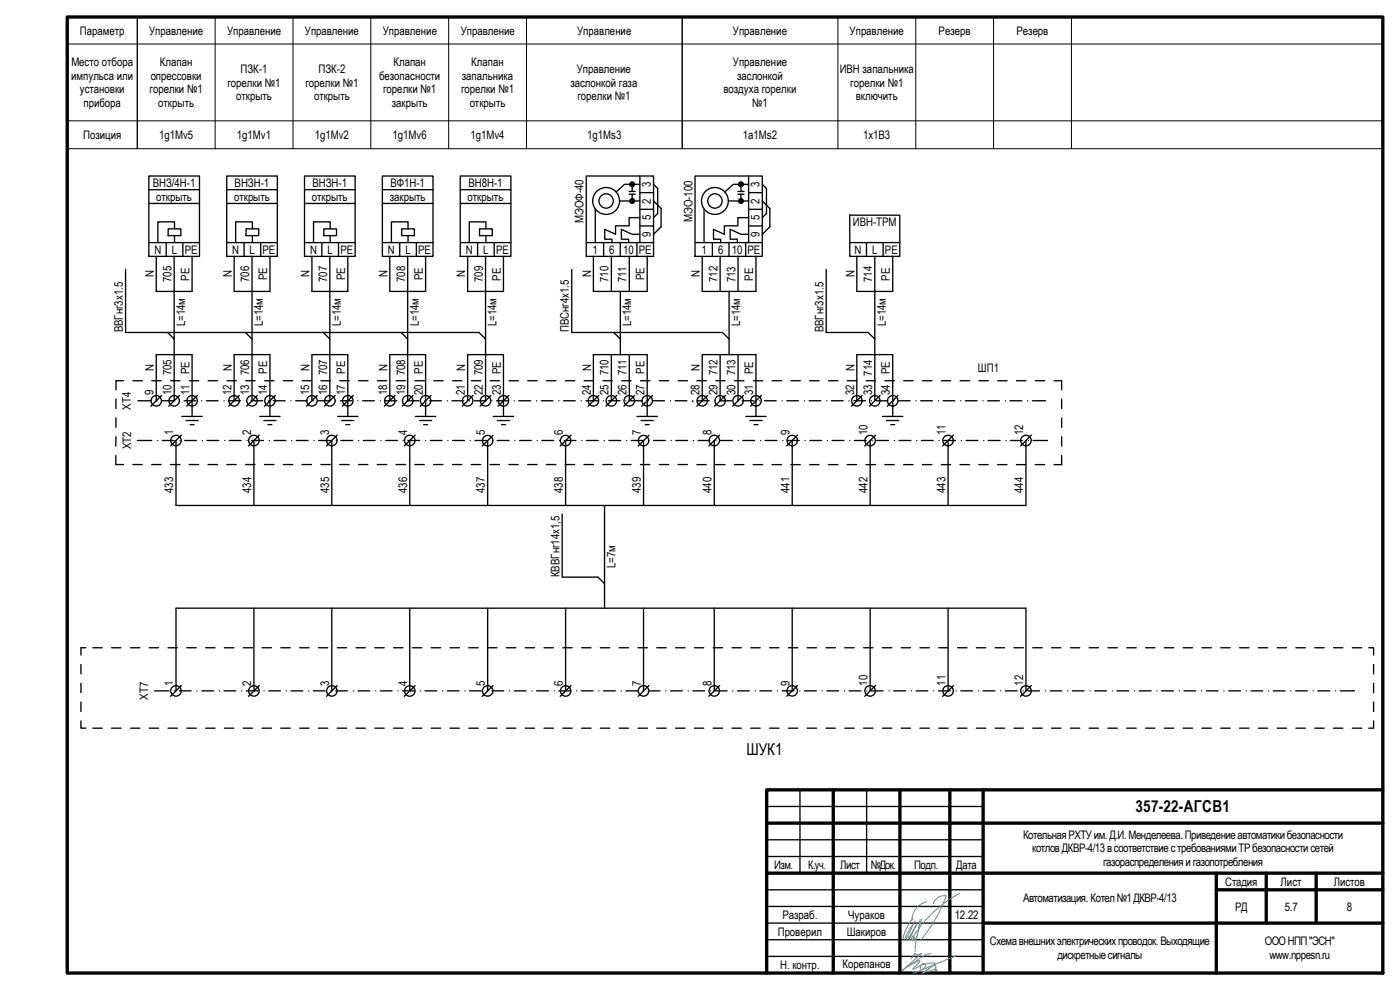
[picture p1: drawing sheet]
<svg xmlns="http://www.w3.org/2000/svg" width="420mm" height="297mm" viewBox="0 0 420 297" stroke-linecap="round" stroke-linejoin="round" font-family="sans-serif">
<g fill="none" stroke="#000" stroke-width=".4">
<path d="M44.7 56.9h15.2M44.7 52.8h15.2v24.1h-15.2zM68 52.8h15.2v24.1h-15.2zM68 56.9h15.2M91.4 52.8h15.2v24.1h-15.2zM91.4 56.9h15.2M114.8 52.8h15.2v24.1h-15.2zM114.8 56.9h15.2M138.1 52.8h15.2v24.1h-15.2zM138.1 56.9h15.2M175.9 52.8h20.2v24.1h-20.2zM188.8 57.4h1.8"/>
<path d="M188.8 58.3h1.8M189.7 55.9v1.5M189.7 58.3v1.5M192 55.3h-4.6l-2.5 2.3M192 52.8v20M192 57.8h4.1M196.1 55.3l1.3 1.3v7.5l-1.3 1.2M208.6 52.8h20.2v24.1h-20.2zM221.5 57.4h1.8M221.5 58.3h1.8M222.4 55.9v1.5M222.4 58.3v1.5"/>
<path d="M224.7 55.3h-4.6l-2.6 2.3M224.7 57.8h4.1M224.7 52.8v20M228.8 55.3l1.2 1.3v7.5l-1.2 1.2M44.7 61h15.2M44.9 72.8h15M46.9 76.9v10.5h10.7v-10.5M49.9 72.8v4.1M50.5 68.7h3.8v2h-3.8zM52.3 76.9v43.3M52.4 70.7v2.1M52.4 68.7v-2.1h-5v6.2"/>
<path d="M54.9 72.8v4.1M68 61h15.2M68.2 72.8h15M70.3 76.9v10.5h10.7v-10.5M73.2 72.8v4.1M73.8 68.7h3.8v2h-3.8zM75.6 76.9v43.3M75.7 68.7v-2.1h-5v6.2M75.7 70.7v2.1M78.2 72.8v4.1M91.4 61h15.2M91.6 72.8h15"/>
<path d="M93.6 76.9v10.5h10.8v-10.5M96.6 72.8v4.1M97.2 68.7h3.8v2h-3.8zM99 76.9v43.3h-3.6M99.1 68.7v-2.1h-5v6.2M99.1 70.7v2.1M101.6 72.8v4.1M114.8 61h15.2M115 72.8h15M117 76.9v10.5h10.7v-10.5M120 72.8v4.1M120.6 68.7h3.8v2h-3.8z"/>
<path d="M122.4 76.9v43.3M122.5 68.7v-2.1h-5v6.2M122.5 70.7v2.1M125 72.8v4.1M138.1 61h15.2M138.3 72.8h15M140.3 76.9v10.5h10.8v-10.5M143.3 72.8v4.1M143.9 68.7h3.8v2h-3.8zM145.7 76.9v43.3M145.8 68.7v-2.1h-5v6.2M145.8 70.7v2.1"/>
<path d="M148.3 72.8v4.1M176.2 72.8h19.9M178.1 76.9v10.5h16.1v-10.5M178.7 62.7v10.1M181.2 72.8v4.1M183.5 76.9v10.5M185.9 60.3h6.1M186.1 72.8v4.1M188.9 76.9v10.5M191.1 72.8v4.1M192 65.3h-3.2v2.5h-4.1v2.5l-3.2-1.5v3h2.2v1M192 70.3h-2.3l-3.2-1.5v3h2.1v1"/>
<path d="M192 62.8h4.1M192 67.8h4.1M196.1 60.3l2.3 2.2v5.6l-2.3 2.2M208.8 72.8h20M210.7 76.9v10.5h16.2v-10.5M211.3 62.7v10.1M213.8 72.8v4.1M216.1 76.9v10.5M218.6 60.3h6.1M218.8 72.8v4.1M221.5 76.9v10.5M223.8 72.8v4.1"/>
<path d="M224.7 65.3h-3.2v2.5h-4.1v2.5l-3.3-1.5v3h2.2v1M224.7 70.3h-2.3l-3.3-1.5v3h2.2v1M224.7 62.8h4.1M224.7 67.8h4.1M228.8 60.3l2.2 2.2v5.6l-2.2 2.2M255 64.6h15v12.3h-15zM255 72.8h15M257.1 76.9v10.5h10.8v-10.5M260 72.8v4.1M262.5 76.9v43.3M265 72.8v4.1M37.7 80.8v19h106.1l1.9 1.9"/>
<path d="M50.3 99.8l2 1.9M73.6 99.8l2 1.9M97 99.8l2 1.9M120.4 99.8l2 1.9M171.6 80.8v19h45.2l2 1.9M184.2 99.8l2 1.9M186.2 87.4v19M218.8 87.4v19M248 80.8v19h12.6l1.9 1.9M34.8 119.8v2.8M37.1 114.2h-2.3v2.7M39.9 114.2h2.8"/>
<path d="M45.5 114.2h2.9M48.5 118.6l-3.2 3.3M51.2 114.2h2.8M53.9 118.6l-3.3 3.3M56.8 114.2h2.9M59.3 118.6l-3.3 3.3M62.5 114.2h2.8M68.1 114.2h2.8M71.8 118.6l-3.2 3.3M73.8 114.2h2.8M77.2 118.6l-3.2 3.3M79.4 114.2h2.8"/>
<path d="M82.6 118.6l-3.2 3.3M85 114.2h2.9M90.7 114.2h2.8M95.2 118.6l-3.2 3.3M96.3 114.2h2.9M100.6 118.6l-3.2 3.3M102 114.2h2.8M106 118.6l-3.2 3.3M107.6 114.2h2.8M113.3 114.2h2.8M118.6 118.6l-3.3 3.3M118.9 114.2h2.8"/>
<path d="M124 118.6l-3.3 3.3M124.5 114.2h2.8M129.3 118.6l-3.2 3.3M130.2 114.2h2.8M135.8 114.2h2.8M141.5 114.2h2.8M142 118.6l-3.3 3.3M147.1 114.2h2.8M147.3 118.6l-3.2 3.3M152.7 118.6l-3.2 3.3M152.7 114.2h2.9M158.4 114.2h2.8"/>
<path d="M164 114.2h2.8M169.7 114.2h2.8M175.3 114.2h2.8M179.7 118.6l-3.2 3.3M180.9 114.2h2.9M183.5 106.4v13.8M185.1 118.6l-3.2 3.3M186.6 114.2h2.8M188.9 106.4v13.8M190.5 118.6l-3.3 3.3M192.2 114.2h2.9M195.8 118.6l-3.2 3.3"/>
<path d="M197.9 114.2h2.8M203.5 114.2h2.8M209.2 114.2h2.8M212.4 118.6l-3.3 3.3M214.8 114.2h2.8M216.1 106.4v13.8M217.7 118.6l-3.2 3.3M220.4 114.2h2.9M221.5 106.4v13.8M223.1 118.6l-3.2 3.3M226.1 114.2h2.8M228.5 118.6l-3.2 3.3"/>
<path d="M231.7 114.2h2.9M237.4 114.2h2.8M243 114.2h2.8M248.7 114.2h2.8M254.3 114.2h2.8M258.8 118.6l-3.3 3.3M259.9 114.2h2.9M264.1 118.6l-3.2 3.3M265.6 114.2h2.8M269.5 118.6l-3.2 3.3M271.2 114.2h2.8M276.9 114.2h2.8"/>
<path d="M282.5 114.2h2.8M288.2 114.2h2.8M293.8 114.2h2.8M299.4 114.2h2.8M305.1 114.2h2.8M310.7 114.2h2.8M316.3 114.2h2.3v2.7M318.6 119.8v2.8M34.8 136.7v2.7h2.3M34.8 125.4v2.8M34.8 131v2.9M39.9 139.4h2.8"/>
<path d="M41.2 132.2h4.4M41.4 120.2h4M45.5 139.4h2.8M46.9 120.2v-13.8h10.7v18.5M47.1 120.2h.1M47.3 132.2h.1M48.5 120.2h3.6M48.7 132.2h3.6M51.2 139.4h2.8M52.8 132.2v19.5h255.1v-19.5M53.8 120.2h.1M54 132.2h.1"/>
<path d="M54.4 130.6l-3.2 3.2M54.6 124.9h6.1M55.2 120.2h3.6M55.4 132.2h3.6M55.8 126.2h3.7M56.8 139.4h2.8M57.1 127.4h1.1M60.5 120.2h.1M60.7 132.2h.1M61.9 120.2h3.6M62.1 132.2h3.6M62.5 139.4h2.8"/>
<path d="M67.2 120.2h.1M67.4 132.2h.1M68.1 139.4h2.8M68.6 120.2h3.6M68.8 132.2h3.6M70.3 120.2v-13.8h10.7v18.5M73.7 139.4h2.8M73.9 120.2h.1M74.1 132.2h.1M75.3 120.2h3.6M75.5 132.2h3.6M76.2 132.2v19.5"/>
<path d="M77.8 130.6l-3.2 3.2M78 124.9h6.1M79.2 126.2h3.6M79.4 139.4h2.8M80.4 127.4h1.2M80.6 120.2h.1M80.8 132.2h.1M82 120.2h3.6M82.2 132.2h3.6M85 139.4h2.8M87.3 120.2h.1M87.5 132.2h.1"/>
<path d="M88.7 120.2h3.6M88.9 132.2h3.6M90.6 139.4h2.9M93.6 120.2v-13.8h10.8v18.5M94 120.2h.1M94.2 132.2h.1M95.6 132.2h3.6M96.3 139.4h2.8M99.6 132.2v19.5M100.7 120.2h.1M100.9 132.2h.1M101.2 130.6l-3.2 3.2"/>
<path d="M101.3 124.9h6.1M101.9 139.4h2.9M102.1 120.2h3.6M102.4 132.2h3.5M102.6 126.2h3.6M103.8 127.4h1.2M107.4 120.2h.1M107.6 139.4h2.8M107.6 132.2h.1M108.8 120.2h3.6M109 132.2h3.6M113.2 139.4h2.8"/>
<path d="M114.1 120.2h.1M114.3 132.2h.1M115.5 120.2h3.6M115.7 132.2h3.6M117 120.2v-13.8h10.7v18.5M118.9 139.4h2.8M120.8 120.2h.1M121 132.2h.1M122.2 120.2h3.6M122.4 132.2h3.6M123 132.2v19.5M124.5 139.4h2.8"/>
<path d="M124.6 130.6l-3.3 3.2M124.7 124.9h6.1M125.9 126.2h3.6M127.2 127.4h1.1M127.5 120.2h.1M127.7 132.2h.1M128.9 120.2h3.6M129.1 132.2h3.6M130.1 139.4h2.9M134.2 120.2h.1M134.4 132.2h.1M135.6 120.2h3.6"/>
<path d="M135.8 139.4h2.8M135.8 132.2h3.6M140.3 120.2v-13.8h10.8v18.5M140.9 120.2h.1M141.1 132.2h.1M141.4 139.4h2.8M142.3 120.2h3.6M142.5 132.2h3.6M146.4 132.2v19.5M147.1 139.4h2.8M147.6 120.2h.1M147.8 132.2h.1"/>
<path d="M148 130.6l-3.3 3.2M148 124.9h6.1M149 120.2h3.6M149.2 132.2h3.6M149.3 126.2h3.6M150.5 127.4h1.2M152.7 139.4h2.8M154.3 120.2h.1M154.5 132.2h.1M155.7 120.2h3.6M155.9 132.2h3.6M158.4 139.4h2.8"/>
<path d="M161 120.2h.1M161.2 132.2h.1M162.4 120.2h3.6M162.6 132.2h3.6M164 139.4h2.8M167.7 120.2h.1M167.9 132.2h.1M169.1 120.2h3.6M169.3 132.2h3.6M169.6 139.4h2.9M169.7 132.2v19.5M171.4 130.6l-3.3 3.2"/>
<path d="M174.4 120.2h.1M174.6 132.2h.1M175.3 139.4h2.8M175.8 120.2h3.6M176 132.2h3.6M178.1 120.2v-13.8h16.1v18.5M180.9 139.4h2.8M181.1 120.2h.1M181.3 132.2h.1M182.5 120.2h3.6M182.7 132.2h3.6M186.6 139.4h2.8"/>
<path d="M187.8 120.2h.1M188 132.2h.1M189.2 120.2h3.6M189.4 132.2h3.6M191.2 124.9h6.1M192.2 139.4h2.8M192.4 126.2h3.7M193.1 132.2v19.5M193.6 127.4h1.2M194.5 120.2h.1M194.7 132.2h.1M194.7 130.6l-3.2 3.2"/>
<path d="M195.9 120.2h3.6M196.1 132.2h3.6M197.9 139.4h2.8M201.2 120.2h.1M201.4 132.2h.1M202.6 120.2h3.6M202.8 132.2h3.6M203.5 139.4h2.8M208.1 132.2h.1M209.1 139.4h2.9M209.3 120.2h3.6M209.5 132.2h3.6"/>
<path d="M210.7 120.2v-13.8h16.2v18.5M214.4 132.2v19.5M214.6 120.2h.1M214.8 139.4h2.8M214.8 132.2h.1M216 130.6l-3.3 3.2M216 120.2h3.6M216.2 132.2h3.6M220.4 139.4h2.8M221.3 120.2h.1M221.5 132.2h.1M222.7 120.2h3.6"/>
<path d="M222.9 132.2h3.6M223.8 124.9h6.1M225.1 126.2h3.6M226 139.4h2.9M226.3 127.4h1.2M228 120.2h.1M228.2 132.2h.1M229.4 120.2h3.5M229.6 132.2h3.6M231.7 139.4h2.8M234.7 120.2h.1M234.9 132.2h.1"/>
<path d="M236.1 120.2h3.6M236.3 132.2h3.5M237.3 139.4h2.9M237.8 132.2v19.5M239.4 130.6l-3.3 3.2M241.4 120.2h.1M241.6 132.2h.1M242.8 120.2h3.5M243 139.4h2.8M243 132.2h3.6M248.1 120.2h.1M248.3 132.2h.1"/>
<path d="M248.6 139.4h2.8M249.5 120.2h3.6M249.7 132.2h3.5M254.3 139.4h2.8M254.8 120.2h.1M255 132.2h.1M256.2 120.2h3.5M256.4 132.2h3.6M257.1 120.2v-13.8h10.8v18.5M259.9 139.4h2.8M261.1 132.2v19.5M261.5 120.2h.1"/>
<path d="M261.7 132.2h.1M262.8 130.6l-3.3 3.2M262.9 120.2h3.6M263.1 132.2h3.5M264.9 124.9h6.1M265.5 139.4h2.9M266.1 126.2h3.6M267.3 127.4h1.2M268.2 120.2h.1M268.4 132.2h.1M269.6 120.2h3.5M269.8 132.2h3.6"/>
<path d="M271.2 139.4h2.8M274.9 120.2h.1M275.1 132.2h.1M276.3 120.2h3.6M276.5 132.2h3.6M276.8 139.4h2.8M281.6 120.2h.1M281.8 132.2h.1M282.5 139.4h2.8M283 120.2h3.5M283.2 132.2h3.6M284.5 132.2v19.5"/>
<path d="M286.1 130.6l-3.2 3.2M288.1 139.4h2.8M288.3 120.2h.1M288.5 132.2h.1M289.7 120.2h3.6M289.9 132.2h3.6M293.8 139.4h2.8M295 120.2h.1M295.2 132.2h.1M296.4 120.2h3.5M296.6 132.2h3.6M299.4 139.4h2.8"/>
<path d="M301.7 120.2h.1M301.9 132.2h.1M303.1 120.2h3.6M303.3 132.2h3.6M305 139.4h2.9M308.4 120.2h.1M308.6 132.2h.1M309.5 130.6l-3.2 3.2M309.8 120.2h4M310 132.2h4.4M310.7 139.4h2.8M318.6 125.4v2.8"/>
<path d="M318.6 131v2.9M318.6 136.7v2.7h-2.3M168.7 154.2v19h10.8l1.9 1.9M181.4 151.7v30.8M24.3 199.4v2.8M25.7 194.4h-1.4v2.2M27.9 194.4h2.8M33.5 194.4h2.8M39.1 194.4h2.9M44.8 194.4h2.8M50.4 194.4h2.8M56.1 194.4h2.8"/>
<path d="M61.7 194.4h2.8M67.3 194.4h2.9M73 194.4h2.8M76.2 182.5v24.8M78.6 194.4h2.9M84.3 194.4h2.8M89.9 194.4h2.8M95.6 194.4h2.8M99.6 182.5v24.8M101.2 194.4h2.8M106.8 194.4h2.9M112.5 194.4h2.8"/>
<path d="M118.1 194.4h2.8M123 182.5v24.8M123.8 194.4h2.8M129.4 194.4h2.8M135.1 194.4h2.8M140.7 194.4h2.8M146.3 194.4h2.9M146.4 182.5v24.8M152 194.4h2.8M157.6 194.4h2.8M163.3 194.4h2.8M168.9 194.4h2.8"/>
<path d="M169.7 182.5v24.8M174.6 194.4h2.8M180.2 194.4h2.8M185.8 194.4h2.8M191.5 194.4h2.8M193.1 182.5v24.8M197.1 194.4h2.8M202.7 194.4h2.9M208.4 194.4h2.8M214 194.4h2.9M214.4 182.5v24.8M219.7 194.4h2.8"/>
<path d="M225.3 194.4h2.8M231 194.4h2.8M236.6 194.4h2.8M237.8 182.5v24.8M242.2 194.4h2.9M247.9 194.4h2.8M253.5 194.4h2.8M259.2 194.4h2.8M261.1 182.5v24.8M264.8 194.4h2.8M270.5 194.4h2.8M276.1 194.4h2.8"/>
<path d="M281.7 194.4h2.9M284.5 182.5v24.8M287.4 194.4h2.8M293 194.4h2.8M298.7 194.4h2.8M304.3 194.4h2.8M310 194.4h2.8M315.6 194.4h2.8M321.2 194.4h2.9M326.9 194.4h2.8M332.5 194.4h2.8M338.1 194.4h2.9"/>
<path d="M343.8 194.4h2.8M349.4 194.4h2.9M355.1 194.4h2.8M360.7 194.4h2.8M366.4 194.4h2.8M372 194.4h2.8M377.6 194.4h2.9M383.3 194.4h2.8M388.9 194.4h2.8M394.6 194.4h2.8M400.2 194.4h2.8M405.9 194.4h2.8"/>
<path d="M410.8 194.4h1.4v2.2M412.2 199.4v2.8M24.3 216.3v2.2h1.4M24.3 205v2.8M24.3 210.7v2.8M27.9 218.5h2.8M33.5 218.5h2.8M39.1 218.5h2.9M44.8 218.5h2.8M46.4 207.3h4.3M50.4 218.5h2.8M52.4 207.3h.1"/>
<path d="M52.8 207.3v-24.8h255.1v24.8M53.9 207.3h3.5M54.4 205.7l-3.2 3.2M56.1 218.5h2.8M59.1 207.3h.1M60.5 207.3h3.6M61.7 218.5h2.8M65.8 207.3h.1M67.3 207.3h3.5M67.3 218.5h2.9M72.5 207.3h.1M73 218.5h2.8"/>
<path d="M73.9 207.3h3.6M77.8 205.7l-3.2 3.2M78.6 218.5h2.9M79.2 207.3h.1M80.7 207.3h3.5M84.3 218.5h2.8M85.9 207.3h.1M87.3 207.3h3.6M89.9 218.5h2.8M92.6 207.3h.1M94.1 207.3h3.5M95.6 218.5h2.8"/>
<path d="M99.3 207.3h.1M100.7 207.3h3.6M101.2 205.7l-3.2 3.2M101.2 218.5h2.8M106 207.3h.1M106.8 218.5h2.9M107.5 207.3h3.5M112.5 218.5h2.8M112.7 207.3h.1M114.1 207.3h3.6M118.1 218.5h2.8M119.4 207.3h.1"/>
<path d="M120.9 207.3h3.5M123.8 218.5h2.8M124.6 205.7l-3.3 3.2M126.1 207.3h.1M127.5 207.3h3.6M129.4 218.5h2.8M132.8 207.3h.1M134.2 207.3h3.6M135.1 218.5h2.8M139.5 207.3h.1M140.7 218.5h2.8M140.9 207.3h3.6"/>
<path d="M146.2 207.3h.1M146.3 218.5h2.9M147.6 207.3h3.6M148 205.7l-3.3 3.2M152 218.5h2.8M152.9 207.3h.1M154.4 207.3h3.5M157.6 218.5h2.8M159.6 207.3h.1M161 207.3h3.6M163.3 218.5h2.8M166.3 207.3h.1"/>
<path d="M167.8 207.3h3.5M168.9 218.5h2.8M171.4 205.7l-3.3 3.2M173 207.3h.1M174.4 207.3h3.6M174.6 218.5h2.8M179.7 207.3h.1M180.2 218.5h2.8M181.2 207.3h3.5M185.8 218.5h2.8M186.4 207.3h.1M187.8 207.3h3.6"/>
<path d="M191.5 218.5h2.8M193.1 207.3h.1M194.6 207.3h3.5M194.7 205.7l-3.2 3.2M197.1 218.5h2.8M199.8 207.3h.1M201.2 207.3h3.6M202.7 218.5h2.9M206.5 207.3h.1M208 207.3h3.5M208.4 218.5h2.8M213.2 207.3h.1"/>
<path d="M214 218.5h2.9M214.6 207.3h3.6M216 205.7l-3.3 3.2M219.7 218.5h2.8M219.9 207.3h.1M221.3 207.3h3.6M225.3 218.5h2.8M226.6 207.3h.1M228 207.3h3.6M231 218.5h2.8M233.3 207.3h.1M234.7 207.3h3.6"/>
<path d="M236.6 218.5h2.8M239.4 205.7l-3.3 3.2M240 207.3h.1M241.4 207.3h3.6M242.2 218.5h2.9M246.7 207.3h.1M247.9 218.5h2.8M248.1 207.3h3.6M253.4 207.3h.1M253.5 218.5h2.8M254.8 207.3h3.6M259.2 218.5h2.8"/>
<path d="M260.1 207.3h.1M261.5 207.3h3.6M262.8 205.7l-3.3 3.2M264.8 218.5h2.8M266.8 207.3h.1M268.2 207.3h3.6M270.5 218.5h2.8M273.5 207.3h.1M274.9 207.3h3.6M276.1 218.5h2.8M280.2 207.3h.1M281.6 207.3h3.6"/>
<path d="M281.7 218.5h2.9M286.1 205.7l-3.2 3.2M286.9 207.3h.1M287.4 218.5h2.8M288.3 207.3h3.6M293 218.5h2.8M293.6 207.3h.1M295 207.3h3.6M298.7 218.5h2.8M300.3 207.3h.1M301.7 207.3h3.6M304.3 218.5h2.8"/>
<path d="M307 207.3h.1M308.4 207.3h3.6M309.5 205.7l-3.2 3.2M310 218.5h2.8M313.7 207.3h.1M315.1 207.3h3.6M315.6 218.5h2.8M320.4 207.3h.1M321.2 218.5h2.9M321.8 207.3h3.6M326.9 218.5h2.8M327.1 207.3h.1"/>
<path d="M328.5 207.3h3.6M332.5 218.5h2.8M333.8 207.3h.1M335.2 207.3h3.6M338.1 218.5h2.9M340.5 207.3h.1M341.9 207.3h3.6M343.8 218.5h2.8M347.2 207.3h.1M348.6 207.3h3.6M349.4 218.5h2.9M353.9 207.3h.1"/>
<path d="M355.1 218.5h2.8M355.3 207.3h3.6M360.6 207.3h.1M360.7 218.5h2.8M362 207.3h3.6M366.4 218.5h2.8M367.3 207.3h.1M368.7 207.3h3.6M372 218.5h2.8M374 207.3h.1M375.4 207.3h3.6M377.6 218.5h2.9"/>
<path d="M380.7 207.3h.1M382.1 207.3h3.6M383.3 218.5h2.8M387.4 207.3h.1M388.8 207.3h3.6M388.9 218.5h2.8M394.1 207.3h.1M394.6 218.5h2.8M395.5 207.3h3.6M400.2 218.5h2.8M400.8 207.3h.1M402.2 207.3h4.3"/>
<path d="M405.9 218.5h2.8M412.2 216.3v2.2h-1.4M412.2 205v2.8M412.2 210.7v2.8M240.1 237v25M250.1 237v55M260.1 237v25M270.1 237v55M285.1 237v55M295.1 237v55M415 237h-184.9v55M230.1 247h184.9"/>
<path d="M230.1 242h65M230.1 252h65M230.1 257h65M230.1 262h184.9M230.1 267h65M230.1 272h65M365 262v30M365 267h50M380 262v15M395 262v15M415 277h-184.9M230.1 287h65"/>
<path d="M230.1 282h65"/>
<circle cx="181.9" cy="60.3" r="2.15"/>
<circle cx="181.9" cy="60.3" r="4"/>
<circle cx="214.6" cy="60.3" r="4"/>
<circle cx="214.6" cy="60.3" r="2.16"/>
<circle cx="46.9" cy="120.3" r="1.57"/>
<circle cx="52.3" cy="120.3" r="1.57"/>
<circle cx="52.8" cy="132.2" r="1.57"/>
<circle cx="57.6" cy="120.3" r="1.57"/>
<circle cx="70.3" cy="120.3" r="1.57"/>
<circle cx="75.6" cy="120.3" r="1.57"/>
<circle cx="76.2" cy="132.2" r="1.58"/>
<circle cx="81" cy="120.3" r="1.57"/>
<circle cx="93.6" cy="120.3" r="1.58"/>
<circle cx="99" cy="120.3" r="1.58"/>
<circle cx="99.6" cy="132.2" r="1.58"/>
<circle cx="104.4" cy="120.3" r="1.57"/>
<circle cx="117" cy="120.3" r="1.57"/>
<circle cx="122.4" cy="120.3" r="1.58"/>
<circle cx="123" cy="132.2" r="1.58"/>
<circle cx="127.7" cy="120.3" r="1.58"/>
<circle cx="140.3" cy="120.3" r="1.57"/>
<circle cx="145.7" cy="120.3" r="1.57"/>
<circle cx="146.3" cy="132.2" r="1.57"/>
<circle cx="151.1" cy="120.3" r="1.57"/>
<circle cx="169.7" cy="132.2" r="1.57"/>
<circle cx="178.1" cy="120.3" r="1.58"/>
<circle cx="183.5" cy="120.3" r="1.57"/>
<circle cx="188.9" cy="120.3" r="1.57"/>
<circle cx="193.1" cy="132.2" r="1.57"/>
<circle cx="194.2" cy="120.3" r="1.57"/>
<circle cx="210.7" cy="120.3" r="1.57"/>
<circle cx="214.4" cy="132.2" r="1.57"/>
<circle cx="216.1" cy="120.3" r="1.57"/>
<circle cx="221.5" cy="120.3" r="1.58"/>
<circle cx="226.9" cy="120.3" r="1.58"/>
<circle cx="237.7" cy="132.2" r="1.57"/>
<circle cx="257.2" cy="120.3" r="1.58"/>
<circle cx="261.1" cy="132.2" r="1.57"/>
<circle cx="262.5" cy="120.3" r="1.57"/>
<circle cx="267.9" cy="120.3" r="1.57"/>
<circle cx="284.5" cy="132.2" r="1.57"/>
<circle cx="307.9" cy="132.2" r="1.58"/>
<circle cx="52.8" cy="207.3" r="1.57"/>
<circle cx="76.2" cy="207.3" r="1.57"/>
<circle cx="99.6" cy="207.3" r="1.57"/>
<circle cx="123" cy="207.3" r="1.58"/>
<circle cx="146.4" cy="207.3" r="1.57"/>
<circle cx="169.7" cy="207.3" r="1.57"/>
<circle cx="193.1" cy="207.3" r="1.57"/>
<circle cx="214.4" cy="207.3" r="1.57"/>
<circle cx="237.7" cy="207.3" r="1.57"/>
<circle cx="261.1" cy="207.3" r="1.57"/>
<circle cx="284.5" cy="207.3" r="1.57"/>
<circle cx="307.9" cy="207.3" r="1.57"/>
</g>
<g fill="none" stroke="#000" stroke-width=".3">
<path d="M20.2 13.2h394.8M41.2 5.1v39.5M64.6 5.1v39.5M87.9 5.1v39.5M111.3 5.1v39.5M134.7 5.1v39.5M158 5.1v39.5M204.7 5.1v39.5M251.5 5.1v39.5M274.8 5.1v39.5M298.2 5.1v39.5M321.6 5.1v39.5"/>
<path d="M20.2 36.3h394.8M20.2 44.6h394.8"/>
</g>
<g fill="none" stroke="#3dad99" stroke-width=".3">
<path d="M274 275.5a13 13 0 0 0-3 6.4M274.2 277.2a15 15 0 0 0-2.7 4.8M274.6 276.3l-2.7 5.6M275.6 279.6l-.7 2.9-.3 3M276.1 275.9l-.5 3.7M276.5 275.8l-.9 3.8M278.2 270.6a5.6 5.6 0 0 0-4.5 5.5M280.1 271.1a3.5 3.5 0 0 1 3.9-2.3 42.7 42.7 0 0 1-7.7 13.2M288 268a38.6 38.6 0 0 0-13.8 12.8M271.9 290.3l4-2.1 .1 .4-2 2.2h.3l2.1-1.3-.2 1 .1 .3 .3 .1 .8-.5a.66 .66 0 0 0 .4-1 .66 .66 0 0 0-1.1 0l3.4-.5h.5v.3l-3.7 2.8M272.2 281l.5 .1 .2 .6M272.9 281.9l2.3-4.7-2.8 4.8"/>
<path d="M273.6 281.6l-.2 .4M274 280.8a.64 .64 0 0 1 .2 .7 .64 .64 0 0 1-.6 .4zM274.1 281.6l-.7 .4M274.3 281l-.1 1.1M275.3 280.4l-.7 1.7M277 292l3.2-2.3a.46 .46 0 0 1 .5 0 .46 .46 0 0 1 .2 .6l-.3 .6 .3 .4a.26 .26 0 0 0 .3-.3 .26 .26 0 0 0-.4-.2l-4 1.2M279.3 286.2l-1.9 .5-6.5 4.4 5.7-5.1a1.59 1.59 0 0 1-2 .1l-1.2 1.6M287 286.8l-12.8 5.2"/>
</g>
<g fill="none" stroke="#000" stroke-width="1">
<path d="M20.2 5.1h394.8v286.9h-394.8zM250.1 237v55M270.1 237v55M285.1 237v55M295.1 237v55M415 237h-184.9v55M230.1 247h184.9M230.1 262h184.9M295.1 277h119.9M365 262v30M365 267h50M380 262v15"/>
<path d="M395 262v15"/>
</g>
<circle cx="207.9" cy="120.2" r=".2" fill="#000"/>
<g fill="none" stroke="#000" stroke-width=".8">
<circle cx="189.7" cy="55.3" r=".52"/>
<circle cx="222.4" cy="55.3" r=".52"/>
<circle cx="189.7" cy="60.3" r=".52"/>
<circle cx="222.4" cy="60.3" r=".53"/>
</g>
<g font-size="4.9">
<text x="224" y="226.4">ШУК1</text>
<text x="340.8" y="243.7">357-22-АГСВ1</text>
</g>
<g font-size="3.5">
<text x="24" y="10.4">Параметр</text>
<text x="44.8" y="10.4">Управление</text>
<text x="68.1" y="10.4">Управление</text>
<text x="91.5" y="10.4">Управление</text>
<text x="114.9" y="10.4">Управление</text>
<text x="138.3" y="10.4">Управление</text>
<text x="173.2" y="10.4">Управление</text>
<text x="220" y="10.4">Управление</text>
<text x="255" y="10.4">Управление</text>
<text x="281.7" y="10.4">Резерв</text>
<text x="305.1" y="10.4">Резерв</text>
<text x="21.4" y="23.9">импульса или</text>
<text x="21.4" y="19.8">Место отбора</text>
<text x="45.2" y="23.9">опрессовки</text>
<text x="48" y="19.8">Клапан</text>
<text x="72.2" y="21.9">ПЗК-1</text>
<text x="95.6" y="21.9">ПЗК-2</text>
<text x="113.8" y="23.9">безопасности</text>
<text x="118.1" y="19.8">Клапан</text>
<text x="138.6" y="23.9">запальника</text>
<text x="141.4" y="19.8">Клапан</text>
<text x="173.1" y="21.9">Управление</text>
<text x="220" y="19.8">Управление</text>
<text x="221.2" y="23.9">заслонкой</text>
<text x="252" y="21.9">ИВН запальника</text>
<text x="24" y="28">установки</text>
<text x="44.9" y="28">горелки №1</text>
<text x="68.3" y="26">горелки №1</text>
<text x="91.6" y="26">горелки №1</text>
<text x="115" y="28">горелки №1</text>
<text x="138.4" y="28">горелки №1</text>
<text x="171.2" y="26">заслонкой газа</text>
<text x="217.1" y="28">воздуха горелки</text>
<text x="255.2" y="26">горелки №1</text>
<text x="25.1" y="32.2">прибора</text>
<text x="47.5" y="32.2">открыть</text>
<text x="70.9" y="30.1">открыть</text>
<text x="94.2" y="30.1">открыть</text>
<text x="117.6" y="32.2">закрыть</text>
<text x="141" y="32.2">открыть</text>
<text x="173.3" y="30.1">горелки №1</text>
<text x="225.7" y="32.2">№1</text>
<text x="256.8" y="30.1">включить</text>
<text x="24.9" y="41.7">Позиция</text>
<text x="47.7" y="41.7">1g1Mv5</text>
<text x="71.1" y="41.7">1g1Mv1</text>
<text x="94.5" y="41.7">1g1Mv2</text>
<text x="117.8" y="41.7">1g1Mv6</text>
<text x="141.2" y="41.7">1g1Mv4</text>
<text x="176.2" y="41.7">1g1Ms3</text>
<text x="223" y="41.7">1a1Ms2</text>
<text x="259" y="41.7">1x1B3</text>
<text x="45.9" y="56.1">ВНЗ/4Н-1</text>
<text x="70.4" y="56.1">ВНЗН-1</text>
<text x="93.8" y="56.1">ВНЗН-1</text>
<text x="117.2" y="56.1">ВФ1Н-1</text>
<text x="140.6" y="56.1">ВН8Н-1</text>
<text x="195.3" y="56.1" transform="rotate(-90 195.3 56.1)">3</text>
<text x="228" y="56.1" transform="rotate(-90 228 56.1)">3</text>
<text x="46.9" y="60.2">открыть</text>
<text x="70.2" y="60.2">открыть</text>
<text x="93.6" y="60.2">открыть</text>
<text x="117" y="60.2">закрыть</text>
<text x="140.3" y="60.2">открыть</text>
<text x="195.3" y="61.1" transform="rotate(-90 195.3 61.1)">2</text>
<text x="228" y="61.1" transform="rotate(-90 228 61.1)">2</text>
<text x="175.1" y="67" transform="rotate(-90 175.1 67)">МЭОФ-40</text>
<text x="195.3" y="71.1" transform="rotate(-90 195.3 71.1)">9</text>
<text x="195.3" y="66.1" transform="rotate(-90 195.3 66.1)">5</text>
<text x="207.8" y="66.7" transform="rotate(-90 207.8 66.7)">МЭО-100</text>
<text x="228" y="71.1" transform="rotate(-90 228 71.1)">9</text>
<text x="228" y="66.1" transform="rotate(-90 228 66.1)">5</text>
<text x="256" y="67.9">ИВН-ТРМ</text>
<text x="46.3" y="76.1">N</text>
<text x="51.6" y="76.1">L PE</text>
<text x="69.7" y="76.1">N</text>
<text x="74.9" y="76.1">L PE</text>
<text x="93" y="76.1">N</text>
<text x="98.3" y="76.1">L PE</text>
<text x="116.4" y="76.1">N</text>
<text x="121.7" y="76.1">L PE</text>
<text x="139.8" y="76.1">N</text>
<text x="145" y="76.1">L PE</text>
<text x="177.8" y="76.1">1</text>
<text x="182.8" y="76.1">6</text>
<text x="187" y="76.1">10 PE</text>
<text x="210.5" y="76.1">1</text>
<text x="215.5" y="76.1">6</text>
<text x="219.7" y="76.1">10 PE</text>
<text x="256.5" y="76.1">N</text>
<text x="261.7" y="76.1">L PE</text>
<text x="46.2" y="83.2" transform="rotate(-90 46.2 83.2)">N</text>
<text x="69.6" y="83.2" transform="rotate(-90 69.6 83.2)">N</text>
<text x="92.9" y="83.2" transform="rotate(-90 92.9 83.2)">N</text>
<text x="116.3" y="83.2" transform="rotate(-90 116.3 83.2)">N</text>
<text x="139.6" y="83.2" transform="rotate(-90 139.6 83.2)">N</text>
<text x="177.4" y="83.2" transform="rotate(-90 177.4 83.2)">N</text>
<text x="210" y="83.2" transform="rotate(-90 210 83.2)">N</text>
<text x="256.5" y="83.2" transform="rotate(-90 256.5 83.2)">N</text>
<text x="51.4" y="84.6" transform="rotate(-90 51.4 84.6)">705</text>
<text x="56.8" y="84.2" transform="rotate(-90 56.8 84.2)">PE</text>
<text x="74.8" y="84.6" transform="rotate(-90 74.8 84.6)">706</text>
<text x="80.2" y="84.1" transform="rotate(-90 80.2 84.1)">PE</text>
<text x="98.2" y="84.6" transform="rotate(-90 98.2 84.6)">707</text>
<text x="103.6" y="84.1" transform="rotate(-90 103.6 84.1)">PE</text>
<text x="121.5" y="84.6" transform="rotate(-90 121.5 84.6)">708</text>
<text x="126.9" y="84.1" transform="rotate(-90 126.9 84.1)">PE</text>
<text x="144.9" y="84.6" transform="rotate(-90 144.9 84.6)">709</text>
<text x="150.3" y="84.2" transform="rotate(-90 150.3 84.2)">PE</text>
<text x="182.7" y="84.6" transform="rotate(-90 182.7 84.6)">710</text>
<text x="188" y="84.6" transform="rotate(-90 188 84.6)">711</text>
<text x="193.4" y="84.1" transform="rotate(-90 193.4 84.1)">PE</text>
<text x="215.3" y="84.6" transform="rotate(-90 215.3 84.6)">712</text>
<text x="220.7" y="84.6" transform="rotate(-90 220.7 84.6)">713</text>
<text x="226.1" y="84.2" transform="rotate(-90 226.1 84.2)">PE</text>
<text x="261.7" y="84.6" transform="rotate(-90 261.7 84.6)">714</text>
<text x="267.1" y="84.2" transform="rotate(-90 267.1 84.2)">PE</text>
<text x="36.9" y="99.7" transform="rotate(-90 36.9 99.7)">ВВГнг3х1.5</text>
<text x="55.6" y="97.9" transform="rotate(-90 55.6 97.9)">L=14м</text>
<text x="78.9" y="97.9" transform="rotate(-90 78.9 97.9)">L=14м</text>
<text x="102.3" y="97.9" transform="rotate(-90 102.3 97.9)">L=14м</text>
<text x="125.7" y="97.9" transform="rotate(-90 125.7 97.9)">L=14м</text>
<text x="149" y="97.9" transform="rotate(-90 149 97.9)">L=14м</text>
<text x="170.8" y="99.7" transform="rotate(-90 170.8 99.7)">ПВСнг4х1.5</text>
<text x="189.5" y="97.9" transform="rotate(-90 189.5 97.9)">L=14м</text>
<text x="222.1" y="97.9" transform="rotate(-90 222.1 97.9)">L=14м</text>
<text x="247.1" y="99.7" transform="rotate(-90 247.1 99.7)">ВВГнг3х1.5</text>
<text x="265.8" y="97.9" transform="rotate(-90 265.8 97.9)">L=14м</text>
<text x="46.2" y="111.3" transform="rotate(-90 46.2 111.3)">N</text>
<text x="51.4" y="112.6" transform="rotate(-90 51.4 112.6)">705</text>
<text x="56.8" y="112.2" transform="rotate(-90 56.8 112.2)">PE</text>
<text x="69.6" y="111.3" transform="rotate(-90 69.6 111.3)">N</text>
<text x="74.8" y="112.6" transform="rotate(-90 74.8 112.6)">706</text>
<text x="80.2" y="112.2" transform="rotate(-90 80.2 112.2)">PE</text>
<text x="92.9" y="111.3" transform="rotate(-90 92.9 111.3)">N</text>
<text x="98.2" y="112.6" transform="rotate(-90 98.2 112.6)">707</text>
<text x="103.6" y="112.2" transform="rotate(-90 103.6 112.2)">PE</text>
<text x="116.3" y="111.3" transform="rotate(-90 116.3 111.3)">N</text>
<text x="121.5" y="112.6" transform="rotate(-90 121.5 112.6)">708</text>
<text x="126.9" y="112.2" transform="rotate(-90 126.9 112.2)">PE</text>
<text x="139.6" y="111.3" transform="rotate(-90 139.6 111.3)">N</text>
<text x="144.9" y="112.6" transform="rotate(-90 144.9 112.6)">709</text>
<text x="150.3" y="112.2" transform="rotate(-90 150.3 112.2)">PE</text>
<text x="177.4" y="111.3" transform="rotate(-90 177.4 111.3)">N</text>
<text x="182.7" y="112.6" transform="rotate(-90 182.7 112.6)">710</text>
<text x="188" y="112.6" transform="rotate(-90 188 112.6)">711</text>
<text x="193.4" y="112.2" transform="rotate(-90 193.4 112.2)">PE</text>
<text x="210" y="111.3" transform="rotate(-90 210 111.3)">N</text>
<text x="215.3" y="112.6" transform="rotate(-90 215.3 112.6)">712</text>
<text x="220.7" y="112.6" transform="rotate(-90 220.7 112.6)">713</text>
<text x="226.1" y="112.2" transform="rotate(-90 226.1 112.2)">PE</text>
<text x="256.5" y="111.3" transform="rotate(-90 256.5 111.3)">N</text>
<text x="261.7" y="112.7" transform="rotate(-90 261.7 112.7)">714</text>
<text x="267.1" y="112.2" transform="rotate(-90 267.1 112.2)">PE</text>
<text x="293.5" y="111.5">ШП1</text>
<text x="46.1" y="118.7" transform="rotate(-90 46.1 118.7)">9</text>
<text x="51.4" y="118.7" transform="rotate(-90 51.4 118.7)">10</text>
<text x="56.8" y="118.7" transform="rotate(-90 56.8 118.7)">11</text>
<text x="69.4" y="118.7" transform="rotate(-90 69.4 118.7)">12</text>
<text x="74.8" y="118.7" transform="rotate(-90 74.8 118.7)">13</text>
<text x="80.2" y="118.7" transform="rotate(-90 80.2 118.7)">14</text>
<text x="92.8" y="118.7" transform="rotate(-90 92.8 118.7)">15</text>
<text x="98.2" y="118.7" transform="rotate(-90 98.2 118.7)">16</text>
<text x="103.6" y="118.7" transform="rotate(-90 103.6 118.7)">17</text>
<text x="116.2" y="118.7" transform="rotate(-90 116.2 118.7)">18</text>
<text x="121.5" y="118.7" transform="rotate(-90 121.5 118.7)">19</text>
<text x="126.9" y="118.7" transform="rotate(-90 126.9 118.7)">20</text>
<text x="139.5" y="118.7" transform="rotate(-90 139.5 118.7)">21</text>
<text x="144.9" y="118.7" transform="rotate(-90 144.9 118.7)">22</text>
<text x="150.3" y="118.7" transform="rotate(-90 150.3 118.7)">23</text>
<text x="177.3" y="118.7" transform="rotate(-90 177.3 118.7)">24</text>
<text x="182.7" y="118.7" transform="rotate(-90 182.7 118.7)">25</text>
<text x="188" y="118.7" transform="rotate(-90 188 118.7)">26</text>
<text x="193.4" y="118.7" transform="rotate(-90 193.4 118.7)">27</text>
<text x="209.9" y="118.7" transform="rotate(-90 209.9 118.7)">28</text>
<text x="215.3" y="118.7" transform="rotate(-90 215.3 118.7)">29</text>
<text x="220.7" y="118.7" transform="rotate(-90 220.7 118.7)">30</text>
<text x="226.1" y="118.7" transform="rotate(-90 226.1 118.7)">31</text>
<text x="256.3" y="118.7" transform="rotate(-90 256.3 118.7)">32</text>
<text x="261.7" y="118.7" transform="rotate(-90 261.7 118.7)">33</text>
<text x="267.1" y="118.7" transform="rotate(-90 267.1 118.7)">34</text>
<text x="39.3" y="122.9" transform="rotate(-90 39.3 122.9)">XT4</text>
<text x="52" y="130.6" transform="rotate(-90 52 130.6)">1</text>
<text x="75.4" y="130.6" transform="rotate(-90 75.4 130.6)">2</text>
<text x="98.8" y="130.6" transform="rotate(-90 98.8 130.6)">3</text>
<text x="122.2" y="130.6" transform="rotate(-90 122.2 130.6)">4</text>
<text x="145.5" y="130.6" transform="rotate(-90 145.5 130.6)">5</text>
<text x="168.9" y="130.6" transform="rotate(-90 168.9 130.6)">6</text>
<text x="192.3" y="130.6" transform="rotate(-90 192.3 130.6)">7</text>
<text x="213.5" y="130.6" transform="rotate(-90 213.5 130.6)">8</text>
<text x="236.9" y="130.6" transform="rotate(-90 236.9 130.6)">9</text>
<text x="260.3" y="130.6" transform="rotate(-90 260.3 130.6)">10</text>
<text x="283.7" y="130.6" transform="rotate(-90 283.7 130.6)">11</text>
<text x="307.1" y="130.6" transform="rotate(-90 307.1 130.6)">12</text>
<text x="39.4" y="134.8" transform="rotate(-90 39.4 134.8)">XT2</text>
<text x="52" y="147.9" transform="rotate(-90 52 147.9)">433</text>
<text x="75.4" y="147.9" transform="rotate(-90 75.4 147.9)">434</text>
<text x="98.8" y="147.9" transform="rotate(-90 98.8 147.9)">435</text>
<text x="122.2" y="147.9" transform="rotate(-90 122.2 147.9)">436</text>
<text x="145.5" y="147.9" transform="rotate(-90 145.5 147.9)">437</text>
<text x="168.9" y="147.9" transform="rotate(-90 168.9 147.9)">438</text>
<text x="192.3" y="147.9" transform="rotate(-90 192.3 147.9)">439</text>
<text x="213.5" y="147.9" transform="rotate(-90 213.5 147.9)">440</text>
<text x="236.9" y="147.9" transform="rotate(-90 236.9 147.9)">441</text>
<text x="260.3" y="147.9" transform="rotate(-90 260.3 147.9)">442</text>
<text x="283.7" y="147.9" transform="rotate(-90 283.7 147.9)">443</text>
<text x="307.1" y="147.9" transform="rotate(-90 307.1 147.9)">444</text>
<text x="167.9" y="173.2" transform="rotate(-90 167.9 173.2)">КВВГнг14х1,5</text>
<text x="184.7" y="170.5" transform="rotate(-90 184.7 170.5)">L=7м</text>
<text x="44.5" y="209.9" transform="rotate(-90 44.5 209.9)">XT7</text>
<text x="52" y="205.7" transform="rotate(-90 52 205.7)">1</text>
<text x="75.4" y="205.7" transform="rotate(-90 75.4 205.7)">2</text>
<text x="98.8" y="205.7" transform="rotate(-90 98.8 205.7)">3</text>
<text x="122.2" y="205.7" transform="rotate(-90 122.2 205.7)">4</text>
<text x="145.5" y="205.7" transform="rotate(-90 145.5 205.7)">5</text>
<text x="168.9" y="205.7" transform="rotate(-90 168.9 205.7)">6</text>
<text x="192.3" y="205.7" transform="rotate(-90 192.3 205.7)">7</text>
<text x="213.5" y="205.7" transform="rotate(-90 213.5 205.7)">8</text>
<text x="236.9" y="205.7" transform="rotate(-90 236.9 205.7)">9</text>
<text x="260.3" y="205.7" transform="rotate(-90 260.3 205.7)">10</text>
<text x="283.7" y="205.7" transform="rotate(-90 283.7 205.7)">11</text>
<text x="307.1" y="205.7" transform="rotate(-90 307.1 205.7)">12</text>
<text x="307.1" y="251.6">КотельнаяРХТУим.Д.И.Менделеева.Приведениеавтоматикибезопасности</text>
<text x="309.8" y="255.7">котловДКВР-4/13всоответствиестребованиямиТРбезопасностисетей</text>
<text x="232.4" y="260.7">Изм.</text>
<text x="242.6" y="260.7">К.уч.</text>
<text x="252.2" y="260.7">Лист</text>
<text x="261.4" y="260.7">№Док.</text>
<text x="274.4" y="260.7">Подп.</text>
<text x="287" y="260.7">Дата</text>
<text x="331.1" y="259.8">газораспределенияигазопотребления</text>
<text x="367.7" y="265.7">Стадия</text>
<text x="384.3" y="265.7">Лист</text>
<text x="400.3" y="265.7">Листов</text>
<text x="234.8" y="275.8">Разраб.</text>
<text x="254.6" y="275.7">Чураков</text>
<text x="286.5" y="275.8">12.22</text>
<text x="307" y="270.7">Автоматизация. Котел№1ДКВР-4/13</text>
<text x="370.7" y="273.2">РД</text>
<text x="385.6" y="273.2">5.7</text>
<text x="404.2" y="273.2">8</text>
<text x="233.4" y="280.7">Проверил</text>
<text x="254.1" y="280.7">Шакиров</text>
<text x="297.1" y="283.6">Схемавнешнихэлектрическихпроводок.Выходящие</text>
<text x="317.4" y="287.8">дискретныесигналы</text>
<text x="379.5" y="283.6">ОООНПП&quot;ЭСН&quot;</text>
<text x="380.9" y="287.8">www.nppesn.ru</text>
<text x="234.1" y="290.6">Н. контр.</text>
<text x="252.9" y="290.6">Корепанов</text>
</g>
</svg>
